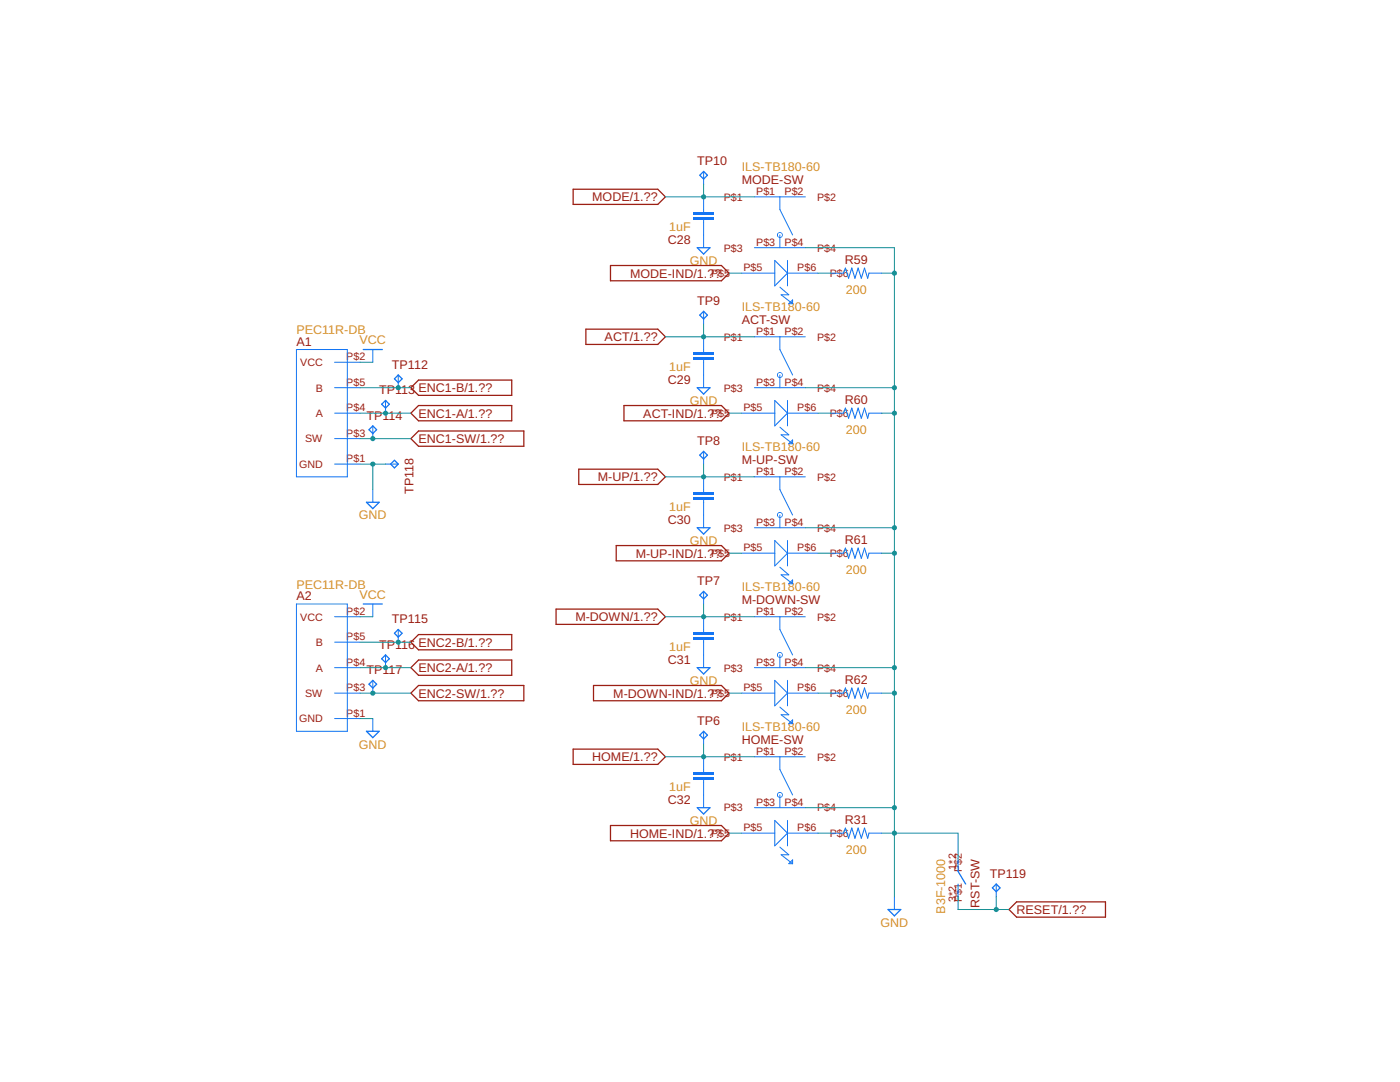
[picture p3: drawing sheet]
<svg xmlns="http://www.w3.org/2000/svg" width="279mm" height="216mm" viewBox="0 0 279 216" stroke-linecap="round" stroke-linejoin="round" font-family="sans-serif">
<g fill="none" stroke="#9c1f14" stroke-width=".25">
<path d="M114.4 37.8h16.9l1.5 1.5-1.5 1.5h-16.9zM121.8 53h22.2l1.5 1.5-1.5 1.5h-22.2zM82 77.4l1.5-1.6h18.6v3.1h-18.6zM116.9 65.7h14.4l1.5 1.5-1.5 1.5h-14.4zM82 82.4l1.5-1.5h18.6v3.1h-18.6zM82 87.5l1.5-1.5h21v3h-21zM115.5 93.6h15.8l1.5 1.5-1.5 1.6h-15.8zM124.5 80.9h19.5l1.5 1.5-1.5 1.6h-19.5zM123 108.9h21l1.5 1.5-1.5 1.5h-21zM82 128.1l1.5-1.5h18.6v3.1h-18.6zM83.5 136.8h21v3h-21l-1.5-1.5zM83.5 131.7h18.6v3h-18.6l-1.5-1.5z"/>
<path d="M111 121.5h20.3l1.5 1.6-1.5 1.5h-20.3zM118.4 136.8h25.6l1.5 1.5-1.5 1.5h-25.6zM114.4 149.5h16.9l1.5 1.5-1.5 1.5h-16.9zM121.8 164.7h22.2l1.5 1.5-1.5 1.6h-22.2zM201.4 181.5l1.5-1.5h17.7v3h-17.7z"/>
</g>
<g fill="none" stroke="#1375f4" stroke-width=".2">
<path d="M59.2 69.7h10.1v25.4h-10.1zM66.8 72.3h5.1M66.8 77.4h5.1M150.6 77.4h10.1M150.6 67.2h10.1M155.6 67.2v2.5l2.6 5.1M155.6 74.8v2.6M66.8 92.6h5.1M66.8 87.5h5.1M66.8 82.4h5.1M59.2 120.5h10.1v25.4h-10.1zM66.8 123.1h5.1"/>
<path d="M66.8 138.3h5.1M66.8 133.2h5.1M66.8 128.1h5.1M66.8 143.4h5.1"/>
</g>
<path d="M155.2 74.4a.58 .58 0 0 1 1 .1 .58 .58 0 0 1-.4 .9 .58 .58 0 0 1-.7-.6h.1a.43 .43 0 0 1 .6-.4 .43 .43 0 0 1 .2 .7 .43 .43 0 0 1-.7-.1l-.2-.2z" fill-rule="evenodd" fill="#1375f4"/>
<path d="M155.2 74.4l.4-.2 .3 .1a.57 .57 0 0 1 .3 .8l-.3 .3-.7-.2-.1-.4h.1l.3-.4h.3l.3 .4-.3 .4h-.3l-.3-.4h-.1zM155.2 74.4l-.1 .4h.1l.3 .4h.3l.3-.4-.3-.4h-.3l-.3 .4h-.1l.1 .4 .4 .2 .5-.2 .1-.4-.1-.4-.5-.2z" fill="#1375f4"/>
<path d="M150.6 39.3h10.1M155.6 39.3v2.5l2.6 5.1M150.6 49.4h10.1M155.6 46.9v2.5M154.6 79.9l2.6 2.5-2.6 2.6zM157.2 79.9v5.1M148 82.4h6.6M155.6 85.2l1.8 1.6h-1.5l2.3 1.7M157.2 82.4h6.1M157.4 88.5l.8-.7v.7z" fill="none" stroke="#1375f4" stroke-width=".2"/>
<path d="M155.2 46.5a.58 .58 0 0 1 1 .1 .58 .58 0 0 1-.4 .9 .58 .58 0 0 1-.7-.6h.1a.42 .42 0 0 1 .6-.4 .42 .42 0 0 1 .2 .7 .42 .42 0 0 1-.7-.1l-.2-.2z" fill-rule="evenodd" fill="#1375f4"/>
<path d="M155.2 46.5l.4-.2 .5 .2 .1 .4-.1 .4-.5 .2-.4-.2-.1-.4h.1l.3-.4 .5 .1 .1 .3-.1 .3-.5 .1-.3-.4h-.1zM155.2 46.5l-.1 .4h.1l.3 .4 .5-.1 .1-.3-.1-.3-.5-.1-.3 .4h-.1l.1 .4 .4 .2 .5-.2 .1-.4-.1-.4-.5-.2z" fill="#1375f4"/>
<path d="M148 54.5h6.6M154.6 52l2.6 2.5-2.6 2.5zM155.6 57.3l1.8 1.5h-1.5l2.3 1.8M157.2 54.5h6.1M157.2 52v5M157.4 60.6l.8-.8v.8zM150.6 95.1h10.1M155.6 95.1v2.6l2.6 5.1M150.6 105.3h10.1M155.6 102.8v2.5" fill="none" stroke="#1375f4" stroke-width=".2"/>
<path d="M155.2 102.3a.58 .58 0 0 1 1 .2 .58 .58 0 0 1-.4 .8 .58 .58 0 0 1-.7-.5h.1a.43 .43 0 0 1 .6-.5 .43 .43 0 0 1 .2 .7 .43 .43 0 0 1-.7-.1l-.2-.1z" fill-rule="evenodd" fill="#1375f4"/>
<path d="M155.2 102.3l.4-.1 .5 .1 .1 .5-.1 .4-.5 .1-.4-.1-.1-.4h.1l.3-.4h.5l.1 .4-.3 .4h-.3l-.3-.4h-.1zM155.2 102.3l-.1 .5h.1l.3 .4h.3l.3-.4-.1-.4h-.5l-.3 .4h-.1l.1 .4 .4 .1 .5-.1 .1-.4-.1-.5-.5-.1z" fill="#1375f4"/>
<path d="M148 110.4h6.6M154.6 107.8l2.6 2.6-2.6 2.5zM155.6 113.2l1.8 1.5h-1.5l2.3 1.8M157.2 110.4h6.1M157.2 107.8v5.1M157.4 116.5l.8-.8v.8zM150.6 123.1h10.1M150.6 133.2h10.1M155.6 123.1v2.5l2.6 5.1M155.6 130.7v2.5" fill="none" stroke="#1375f4" stroke-width=".2"/>
<path d="M155.2 130.3a.58 .58 0 0 1 1 .1 .58 .58 0 0 1-.4 .9 .58 .58 0 0 1-.7-.6h.1a.42 .42 0 0 1 .6-.4 .42 .42 0 0 1 .2 .7 .42 .42 0 0 1-.7-.1l-.2-.2z" fill-rule="evenodd" fill="#1375f4"/>
<path d="M155.2 130.3l.4-.2 .5 .2 .1 .4-.1 .4-.5 .2-.4-.2-.1-.4 .4-.4 .5 .1 .1 .3-.1 .3-.5 .1-.3-.4h-.1zM155.2 130.3l-.1 .4h.1l.3 .4 .5-.1 .1-.3-.1-.3-.5-.1-.3 .4h-.1l.1 .4 .4 .2 .5-.2 .1-.4-.1-.4-.5-.2z" fill="#1375f4"/>
<g fill="none" stroke="#1375f4" stroke-width=".2">
<path d="M165.8 54.5h2.5M173.4 54.5h2.6M74.4 69.7v2.6M74.4 97.7v2.5M165.8 82.4h2.5M173.4 82.4h2.6M165.8 110.4h2.5M173.4 110.4h2.6M74.4 120.5v2.6M148 138.3h6.6M154.6 135.8l2.6 2.5-2.6 2.5zM157.2 138.3h6.1"/>
<path d="M157.2 135.8v5M165.8 138.3h2.5M173.4 138.3h2.6M74.4 143.4v2.5M150.6 151h10.1M155.6 141.1l1.8 1.5h-1.5l2.3 1.8M155.6 151v2.5l2.6 5.1M155.6 158.6v2.6M157.4 144.4l.8-.8v.8zM150.6 161.2h10.1M178.5 178.9v2.6M191.2 171.3v2.6"/>
<path d="M191.2 176.4v2.5"/>
</g>
<path d="M72.5 69.7h3.8M73.1 100.2h2.6l-1.3 1.3zM72.5 120.5h3.8M73.1 145.9h2.6l-1.3 1.3zM191.2 173.9l1.5 2.5M177.2 181.5h2.6l-1.3 1.3z" fill="none" stroke="#1375f4" stroke-width=".25"/>
<path d="M168.3 54.5l.4-1 .7 2 .6-2 .6 2 .7-2 .6 2 .6-2 .7 2 .2-1M168.3 82.4l.4-1 .7 2.1 .6-2.1 .6 2.1 .7-2.1 .6 2.1 .6-2.1 .7 2.1 .2-1.1M168.3 110.4l.4-1 .7 2 .6-2 .6 2 .7-2 .6 2 .6-2 .7 2 .2-1M168.3 138.3l.4-1 .7 2 .6-2 .6 2 .7-2 .6 2 .6-2 .7 2 .2-1" fill="none" stroke="#1375f4" stroke-width=".21"/>
<path d="M155.2 158.2a.59 .59 0 0 1 1 .1 .59 .59 0 0 1-.4 .9 .59 .59 0 0 1-.7-.6h.1a.43 .43 0 0 1 .6-.4 .43 .43 0 0 1 .2 .7 .43 .43 0 0 1-.7-.1l-.2-.2z" fill-rule="evenodd" fill="#1375f4"/>
<path d="M155.2 158.2l.4-.2 .3 .1a.57 .57 0 0 1 .3 .8l-.6 .3-.4-.2-.1-.4h.1l.3-.4h.3l.3 .4-.3 .4h-.3l-.3-.4h-.1zM155.2 158.2l-.1 .4h.1l.3 .4h.3l.3-.4-.3-.4h-.3l-.3 .4h-.1l.1 .4 .4 .2 .5-.2 .1-.4-.1-.4-.5-.2z" fill="#1375f4"/>
<path d="M148 166.2h6.6M154.6 163.7l2.6 2.5-2.6 2.6zM155.6 169l1.8 1.6h-1.5l2.3 1.7M157.2 166.2h6.1M157.2 163.7v5.1M157.4 172.3l.8-.7v.7zM165.8 166.2h2.5M173.4 166.2h2.6" fill="none" stroke="#1375f4" stroke-width=".2"/>
<path d="M168.3 166.2l.4-1 .7 2.1 .6-2.1 .6 2.1 .7-2.1 .6 2.1 .6-2.1 .7 2.1 .2-1.1" fill="none" stroke="#1375f4" stroke-width=".21"/>
<g fill="#1375f4">
<path d="M138.4 42.3h4.1v.5h-4.1z" fill-rule="evenodd"/>
<path d="M138.4 43.3h4.1v.5h-4.1z" fill-rule="evenodd"/>
</g>
<g fill="#1375f4">
<path d="M138.4 42.3h4.1v.5h-4.1zM138.4 42.3v.5h4.1v-.5z"/>
<path d="M138.4 43.3h4.1v.5h-4.1zM138.4 43.3v.5h4.1v-.5z"/>
</g>
<path d="M140.4 39.3v3M140.4 43.8v5.6" fill="none" stroke="#1375f4" stroke-width=".2"/>
<path d="M139.1 49.4h2.6l-1.3 1.3z" fill="none" stroke="#1375f4" stroke-width=".25"/>
<g fill="#1375f4">
<path d="M138.4 70.3h4.1v.5h-4.1z" fill-rule="evenodd"/>
<path d="M138.4 71.3h4.1v.5h-4.1z" fill-rule="evenodd"/>
</g>
<g fill="#1375f4">
<path d="M138.4 70.3h4.1v.5h-4.1zM138.4 70.3v.5h4.1v-.5z"/>
<path d="M138.4 71.3h4.1v.5h-4.1zM138.4 71.3v.5h4.1v-.5z"/>
</g>
<path d="M140.4 67.2v3.1M140.4 71.8v5.6" fill="none" stroke="#1375f4" stroke-width=".2"/>
<path d="M139.1 77.4h2.6l-1.3 1.2z" fill="none" stroke="#1375f4" stroke-width=".25"/>
<g fill="#1375f4">
<path d="M138.4 98.2h4.1v.5h-4.1z" fill-rule="evenodd"/>
<path d="M138.4 99.2h4.1v.5h-4.1z" fill-rule="evenodd"/>
</g>
<g fill="#1375f4">
<path d="M138.4 98.2h4.1v.5h-4.1zM138.4 98.2v.5h4.1v-.5z"/>
<path d="M138.4 99.2h4.1v.5h-4.1zM138.4 99.2v.5h4.1v-.5z"/>
</g>
<path d="M140.4 95.1v3.1M140.4 99.7v5.6" fill="none" stroke="#1375f4" stroke-width=".2"/>
<path d="M139.1 105.3h2.6l-1.3 1.3z" fill="none" stroke="#1375f4" stroke-width=".25"/>
<g fill="#1375f4">
<path d="M138.4 126.1h4.1v.5h-4.1z" fill-rule="evenodd"/>
<path d="M138.4 127.1h4.1v.5h-4.1z" fill-rule="evenodd"/>
</g>
<g fill="#1375f4">
<path d="M138.4 126.1h4.1v.5h-4.1zM138.4 126.1v.5h4.1v-.5z"/>
<path d="M138.4 127.1h4.1v.5h-4.1zM138.4 127.1v.5h4.1v-.5z"/>
</g>
<path d="M140.4 123.1v3M140.4 127.6v5.6" fill="none" stroke="#1375f4" stroke-width=".2"/>
<path d="M139.1 133.2h2.6l-1.3 1.3z" fill="none" stroke="#1375f4" stroke-width=".25"/>
<g fill="#1375f4">
<path d="M138.4 154.1h4.1v.5h-4.1z" fill-rule="evenodd"/>
<path d="M138.4 155.1h4.1v.5h-4.1z" fill-rule="evenodd"/>
</g>
<g fill="#1375f4">
<path d="M138.4 154.1l4.1-.1v.6h-4.1zM138.4 154.1v.5h4.1v-.5z"/>
<path d="M138.4 155.1h4.1v.5h-4.1zM138.4 155.1v.5h4.1v-.5z"/>
</g>
<g fill="none" stroke="#1375f4" stroke-width=".2">
<path d="M140.4 34.2v2.5M76.9 79.9v2.5M79.5 74.8v2.6M140.4 62.1v2.6M74.4 85v2.5M76.9 92.6h2.6M140.4 90.1v2.5M140.4 118v2.5M74.4 135.8v2.5M76.9 130.7v2.5M79.5 125.6v2.5M140.4 145.9v2.6"/>
<path d="M140.4 151v3.1M140.4 155.6v5.6M198.8 176.4v2.5"/>
</g>
<g fill="none" stroke="#1375f4" stroke-width=".25">
<path d="M139.7 35l.7-.8 .8 .8-.8 .7zM78.7 75.6l.8-.8 .7 .8-.7 .7zM140.4 62.1l.8 .8-.8 .7-.7-.7zM73.6 85.7l.8-.7 .8 .7-.8 .8zM76.2 80.7l.7-.8 .8 .8-.8 .7zM78.7 91.8l.8 .8-.8 .8-.7-.8zM140.4 90.1l.8 .7-.8 .8-.7-.8zM140.4 118l.8 .8-.8 .7-.7-.7zM73.6 136.5l.8-.7 .8 .7-.8 .8zM76.2 131.4l.7-.7 .8 .7-.8 .8zM78.7 126.4l.8-.8 .7 .8-.7 .7zM139.7 146.7l.7-.8 .8 .8-.8 .7z"/>
<path d="M139.1 161.2h2.6l-1.3 1.2zM198.1 177.2l.7-.8 .8 .8-.8 .7z"/>
</g>
<path d="M191.2 178.9v2.6h10.2" fill="none" stroke="#158f93" stroke-width=".2"/>
<circle cx="198.8" cy="181.5" r=".51" fill="#158f93"/>
<path d="M198.3 181.5a.51 .51 0 0 1 1 0 .51 .51 0 0 1-1 0zM198.3 181.5a.51 .51 0 0 0 1 0 .51 .51 0 0 0-1 0z" fill="#158f93"/>
<path d="M132.8 95.1h17.8M198.8 178.9v2.6" fill="none" stroke="#158f93" stroke-width=".2"/>
<circle cx="140.4" cy="95.1" r=".51" fill="#158f93"/>
<path d="M139.9 95.1a.51 .51 0 0 1 1 0 .51 .51 0 0 1-1 0zM139.9 95.1a.51 .51 0 0 0 1 0 .51 .51 0 0 0-1 0z" fill="#158f93"/>
<path d="M140.4 92.6v2.5M132.8 123.1h17.8" fill="none" stroke="#158f93" stroke-width=".2"/>
<circle cx="140.4" cy="123.1" r=".51" fill="#158f93"/>
<path d="M139.9 123.1a.51 .51 0 0 1 1 0 .51 .51 0 0 1-1 0zM139.9 123.1a.51 .51 0 0 0 1 0 .51 .51 0 0 0-1 0z" fill="#158f93"/>
<path d="M132.8 67.2h17.8M140.4 120.5v2.6" fill="none" stroke="#158f93" stroke-width=".2"/>
<circle cx="140.4" cy="67.2" r=".51" fill="#158f93"/>
<path d="M139.9 67.2a.51 .51 0 0 1 1 0 .51 .51 0 0 1-1 0zM139.9 67.2a.51 .51 0 0 0 1 0 .51 .51 0 0 0-1 0z" fill="#158f93"/>
<path d="M132.8 39.3h17.8M140.4 64.7v2.5" fill="none" stroke="#158f93" stroke-width=".2"/>
<circle cx="140.4" cy="39.3" r=".51" fill="#158f93"/>
<path d="M139.9 39.3a.51 .51 0 0 1 1 0 .51 .51 0 0 1-1 0zM139.9 39.3a.51 .51 0 0 0 1 0 .51 .51 0 0 0-1 0z" fill="#158f93"/>
<path d="M140.4 36.7v2.6M71.9 72.3h2.5M71.9 92.6h5M74.4 92.6v5.1M71.9 123.1h2.5" fill="none" stroke="#158f93" stroke-width=".2"/>
<circle cx="74.4" cy="92.6" r=".51" fill="#158f93"/>
<path d="M73.9 92.6a.51 .51 0 0 1 1 0 .51 .51 0 0 1-1 0zM73.9 92.6a.51 .51 0 0 0 1 0 .51 .51 0 0 0-1 0z" fill="#158f93"/>
<path d="M160.7 49.4h17.8v129.5M176 54.5h2.5M160.7 77.4h17.8M176 82.4h2.5M160.7 105.3h17.8M176 110.4h2.5M160.7 133.2h17.8M176 138.3h2.5M71.9 143.4h2.5M160.7 161.2h17.8M176 166.2h15.2v5.1" fill="none" stroke="#158f93" stroke-width=".2"/>
<g fill="#158f93">
<circle cx="178.5" cy="166.2" r=".51"/>
<circle cx="178.5" cy="161.2" r=".51"/>
<circle cx="178.5" cy="138.3" r=".51"/>
<circle cx="178.5" cy="133.2" r=".51"/>
<circle cx="178.5" cy="110.4" r=".51"/>
<circle cx="178.5" cy="105.3" r=".51"/>
<circle cx="178.5" cy="82.4" r=".51"/>
<circle cx="178.5" cy="77.4" r=".51"/>
<circle cx="178.5" cy="54.5" r=".51"/>
</g>
<g fill="#158f93">
<path d="M178 166.2a.51 .51 0 0 1 1 0 .51 .51 0 0 1-1 0zM178 166.2a.51 .51 0 0 0 1 0 .51 .51 0 0 0-1 0z"/>
<path d="M178 161.2a.51 .51 0 0 1 1 0 .51 .51 0 0 1-1 0zM178 161.2a.51 .51 0 0 0 1 0 .51 .51 0 0 0-1 0z"/>
<path d="M178 138.3a.51 .51 0 0 1 1 0 .51 .51 0 0 1-1 0zM178 138.3a.51 .51 0 0 0 1 0 .51 .51 0 0 0-1 0z"/>
<path d="M178 133.2a.51 .51 0 0 1 1 0 .51 .51 0 0 1-1 0zM178 133.2a.51 .51 0 0 0 1 0 .51 .51 0 0 0-1 0z"/>
<path d="M178 110.4a.51 .51 0 0 1 1 0 .51 .51 0 0 1-1 0zM178 110.4a.51 .51 0 0 0 1 0 .51 .51 0 0 0-1 0z"/>
<path d="M178 105.3a.51 .51 0 0 1 1 0 .51 .51 0 0 1-1 0zM178 105.3a.51 .51 0 0 0 1 0 .51 .51 0 0 0-1 0z"/>
<path d="M178 82.4a.51 .51 0 0 1 1 0 .51 .51 0 0 1-1 0zM178 82.4a.51 .51 0 0 0 1 0 .51 .51 0 0 0-1 0z"/>
<path d="M178 77.4a.51 .51 0 0 1 1 0 .51 .51 0 0 1-1 0zM178 77.4a.51 .51 0 0 0 1 0 .51 .51 0 0 0-1 0z"/>
<path d="M178 54.5a.51 .51 0 0 1 1 0 .51 .51 0 0 1-1 0zM178 54.5a.51 .51 0 0 0 1 0 .51 .51 0 0 0-1 0z"/>
</g>
<path d="M145.5 54.5h2.5M71.9 77.4h10.1M145.5 82.4h2.5M145.5 110.4h2.5M145.5 138.3h2.5" fill="none" stroke="#158f93" stroke-width=".2"/>
<circle cx="79.5" cy="77.4" r=".51" fill="#158f93"/>
<path d="M79 77.4a.51 .51 0 0 1 1 0 .51 .51 0 0 1-1 0zM79 77.4a.51 .51 0 0 0 1 0 .51 .51 0 0 0-1 0z" fill="#158f93"/>
<path d="M71.9 82.4h10.1" fill="none" stroke="#158f93" stroke-width=".2"/>
<circle cx="76.9" cy="82.4" r=".51" fill="#158f93"/>
<path d="M76.4 82.4a.51 .51 0 0 1 1 0 .51 .51 0 0 1-1 0zM76.4 82.4a.51 .51 0 0 0 1 0 .51 .51 0 0 0-1 0z" fill="#158f93"/>
<path d="M71.9 87.5h10.1" fill="none" stroke="#158f93" stroke-width=".2"/>
<circle cx="74.4" cy="87.5" r=".51" fill="#158f93"/>
<path d="M73.9 87.5a.51 .51 0 0 1 1 0 .51 .51 0 0 1-1 0zM73.9 87.5a.51 .51 0 0 0 1 0 .51 .51 0 0 0-1 0z" fill="#158f93"/>
<path d="M71.9 128.1h10.1" fill="none" stroke="#158f93" stroke-width=".2"/>
<circle cx="79.5" cy="128.1" r=".51" fill="#158f93"/>
<path d="M79 128.1a.51 .51 0 0 1 1 0 .51 .51 0 0 1-1 0zM79 128.1a.51 .51 0 0 0 1 0 .51 .51 0 0 0-1 0z" fill="#158f93"/>
<path d="M71.9 133.2h10.1" fill="none" stroke="#158f93" stroke-width=".2"/>
<circle cx="76.9" cy="133.2" r=".51" fill="#158f93"/>
<path d="M76.4 133.2a.51 .51 0 0 1 1 0 .51 .51 0 0 1-1 0zM76.4 133.2a.51 .51 0 0 0 1 0 .51 .51 0 0 0-1 0z" fill="#158f93"/>
<path d="M71.9 138.3h10.1" fill="none" stroke="#158f93" stroke-width=".2"/>
<circle cx="74.4" cy="138.3" r=".51" fill="#158f93"/>
<path d="M73.9 138.3a.51 .51 0 0 1 1 0 .51 .51 0 0 1-1 0zM73.9 138.3a.51 .51 0 0 0 1 0 .51 .51 0 0 0-1 0z" fill="#158f93"/>
<path d="M163.3 54.5h2.5M163.3 82.4h2.5M163.3 110.4h2.5M163.3 138.3h2.5M132.8 151h17.8M145.5 166.2h2.5" fill="none" stroke="#158f93" stroke-width=".2"/>
<circle cx="140.4" cy="151" r=".51" fill="#158f93"/>
<path d="M139.9 151a.51 .51 0 0 1 1 0 .51 .51 0 0 1-1 0zM139.9 151a.51 .51 0 0 0 1 0 .51 .51 0 0 0-1 0z" fill="#158f93"/>
<path d="M140.4 148.5v2.5M163.3 166.2h2.5" fill="none" stroke="#158f93" stroke-width=".2"/>
<g font-size="2.5" fill="#9c1f14">
<text x="139.1" y="32.9">TP10</text>
<text x="118.2" y="40.2">MODE/1.??</text>
<text x="148" y="36.7">MODE-SW</text>
<text x="133.3" y="48.7">C28</text>
<text x="168.6" y="52.6">R59</text>
<text x="125.8" y="55.4">MODE-IND/1.??</text>
<text x="139.1" y="60.9">TP9</text>
<text x="148" y="64.7">ACT-SW</text>
<text x="59.2" y="69">A1</text>
<text x="120.7" y="68.1">ACT/1.??</text>
<text x="78.2" y="73.6">TP112</text>
<text x="133.3" y="76.6">C29</text>
<text x="73.1" y="83.7">TP114</text>
<text x="75.7" y="78.6">TP113 ENC1-B/1.??</text>
<text x="83.5" y="83.3">ENC1-A/1.??</text>
<text x="128.4" y="83.3">ACT-IND/1.??</text>
<text x="168.6" y="80.6">R60</text>
<text x="83.5" y="88.4">ENC1-SW/1.??</text>
<text x="139.1" y="88.8">TP8</text>
<text x="148" y="92.6">M-UP-SW</text>
<text x="82.5" y="98.5" transform="rotate(-90 82.5 98.5)">TP118</text>
<text x="119.3" y="96">M-UP/1.??</text>
<text x="133.3" y="104.5">C30</text>
<text x="126.9" y="111.3">M-UP-IND/1.??</text>
<text x="168.6" y="108.5">R61</text>
<text x="59.2" y="119.8">A2</text>
<text x="139.1" y="116.7">TP7</text>
<text x="78.2" y="124.3">TP115</text>
<text x="114.8" y="124">M-DOWN/1.??</text>
<text x="148" y="120.5">M-DOWN-SW</text>
<text x="75.7" y="129.4">TP116 ENC2-B/1.??</text>
<text x="73.1" y="134.5">TP117</text>
<text x="83.5" y="134.1">ENC2-A/1.??</text>
<text x="133.3" y="132.5">C31</text>
<text x="168.6" y="136.4">R62</text>
<text x="83.5" y="139.2">ENC2-SW/1.??</text>
<text x="122.4" y="139.2">M-DOWN-IND/1.??</text>
<text x="139.1" y="144.7">TP6</text>
<text x="148" y="148.5">HOME-SW</text>
<text x="118.2" y="151.9">HOME/1.??</text>
<text x="133.3" y="160.4">C32</text>
<text x="125.8" y="167.1">HOME-IND/1.??</text>
<text x="168.6" y="164.4">R31</text>
<text x="197.5" y="175.1">TP119</text>
<text x="195.5" y="181.1" transform="rotate(-90 195.5 181.1)">RST-SW</text>
<text x="202.9" y="182.4">RESET/1.??</text>
</g>
<g font-size="2.5" fill="#d59028">
<text x="148" y="34.2">ILS-TB180-60</text>
<text x="133.6" y="46.1">1uF</text>
<text x="137.6" y="52.9">GND</text>
<text x="168.8" y="58.7">200</text>
<text x="148" y="62.1">ILS-TB180-60</text>
<text x="59.2" y="66.7">PEC11R-DB</text>
<text x="71.7" y="68.7">VCC</text>
<text x="133.6" y="74.1">1uF</text>
<text x="137.6" y="80.8">GND</text>
<text x="168.8" y="86.6">200</text>
<text x="148" y="90.1">ILS-TB180-60</text>
<text x="133.6" y="102">1uF</text>
<text x="71.6" y="103.6">GND</text>
<text x="137.6" y="108.7">GND</text>
<text x="59.2" y="117.5">PEC11R-DB</text>
<text x="71.7" y="119.5">VCC</text>
<text x="148" y="118">ILS-TB180-60</text>
<text x="168.8" y="114.6">200</text>
<text x="133.6" y="129.9">1uF</text>
<text x="137.6" y="136.7">GND</text>
<text x="168.8" y="142.5">200</text>
<text x="71.6" y="149.4">GND</text>
<text x="148" y="145.9">ILS-TB180-60</text>
<text x="133.6" y="157.9">1uF</text>
<text x="137.6" y="164.6">GND</text>
<text x="168.8" y="170.4">200</text>
<text x="175.7" y="184.9">GND</text>
<text x="188.7" y="182.3" transform="rotate(-90 188.7 182.3)">B3F-1000</text>
</g>
<g font-size="2.1" fill="#9c1f14">
<text x="144.4" y="40">P$1</text>
<text x="150.9" y="38.9">P$1</text>
<text x="156.6" y="38.9">P$2</text>
<text x="163.1" y="40">P$2</text>
<text x="144.4" y="50.2">P$3</text>
<text x="150.9" y="49.1">P$3</text>
<text x="156.6" y="49.1">P$4</text>
<text x="163.1" y="50.2">P$4</text>
<text x="141.9" y="55.3">P$5</text>
<text x="148.4" y="54.2">P$5</text>
<text x="159.1" y="54.2">P$6</text>
<text x="165.6" y="55.3">P$6</text>
<text x="69.1" y="71.9">P$2</text>
<text x="144.4" y="68">P$1</text>
<text x="150.9" y="66.9">P$1</text>
<text x="156.6" y="66.9">P$2</text>
<text x="163.1" y="68">P$2</text>
<text x="59.9" y="73">VCC</text>
<text x="69.1" y="77">P$5</text>
<text x="150.9" y="77">P$3</text>
<text x="156.6" y="77">P$4</text>
<text x="63" y="83.2">A</text>
<text x="63" y="78.1">B</text>
<text x="69.1" y="82.1">P$4</text>
<text x="141.9" y="83.2">P$5</text>
<text x="144.4" y="78.1">P$3</text>
<text x="148.4" y="82.1">P$5</text>
<text x="159.1" y="82.1">P$6</text>
<text x="163.1" y="78.1">P$4</text>
<text x="165.6" y="83.2">P$6</text>
<text x="60.9" y="88.3">SW</text>
<text x="69.1" y="87.2">P$3</text>
<text x="59.7" y="93.4">GND</text>
<text x="69.1" y="92.2">P$1</text>
<text x="144.4" y="95.9">P$1</text>
<text x="150.9" y="94.8">P$1</text>
<text x="156.6" y="94.8">P$2</text>
<text x="163.1" y="95.9">P$2</text>
<text x="144.4" y="106.1">P$3</text>
<text x="150.9" y="104.9">P$3</text>
<text x="156.6" y="104.9">P$4</text>
<text x="163.1" y="106.1">P$4</text>
<text x="141.9" y="111.1">P$5</text>
<text x="148.4" y="110">P$5</text>
<text x="159.1" y="110">P$6</text>
<text x="165.6" y="111.1">P$6</text>
<text x="59.9" y="123.8">VCC</text>
<text x="69.1" y="122.7">P$2</text>
<text x="144.4" y="123.8">P$1</text>
<text x="150.9" y="122.7">P$1</text>
<text x="156.6" y="122.7">P$2</text>
<text x="163.1" y="123.8">P$2</text>
<text x="63" y="128.9">B</text>
<text x="69.1" y="127.8">P$5</text>
<text x="63" y="134">A</text>
<text x="69.1" y="138">P$3</text>
<text x="69.1" y="132.9">P$4</text>
<text x="144.4" y="134">P$3</text>
<text x="148.4" y="138">P$5</text>
<text x="150.9" y="132.9">P$3</text>
<text x="156.6" y="132.9">P$4</text>
<text x="159.1" y="138">P$6</text>
<text x="163.1" y="134">P$4</text>
<text x="60.9" y="139.1">SW</text>
<text x="69.1" y="143">P$1</text>
<text x="141.9" y="139.1">P$5</text>
<text x="165.6" y="139.1">P$6</text>
<text x="59.7" y="144.1">GND</text>
<text x="144.4" y="151.8">P$1</text>
<text x="150.9" y="150.6">P$1</text>
<text x="156.6" y="150.6">P$2</text>
<text x="163.1" y="151.8">P$2</text>
<text x="144.4" y="161.9">P$3</text>
<text x="150.9" y="160.8">P$3</text>
<text x="156.6" y="160.8">P$4</text>
<text x="163.1" y="161.9">P$4</text>
<text x="141.9" y="167">P$5</text>
<text x="148.4" y="165.9">P$5</text>
<text x="159.1" y="165.9">P$6</text>
<text x="165.6" y="167">P$6</text>
<text x="190.8" y="173.5" transform="rotate(-90 190.8 173.5)">1*2</text>
<text x="190.8" y="179.9" transform="rotate(-90 190.8 179.9)">3*2</text>
<text x="192" y="174.1" transform="rotate(-90 192 174.1)">P$2</text>
<text x="192" y="180" transform="rotate(-90 192 180)">P$1</text>
</g>
</svg>
